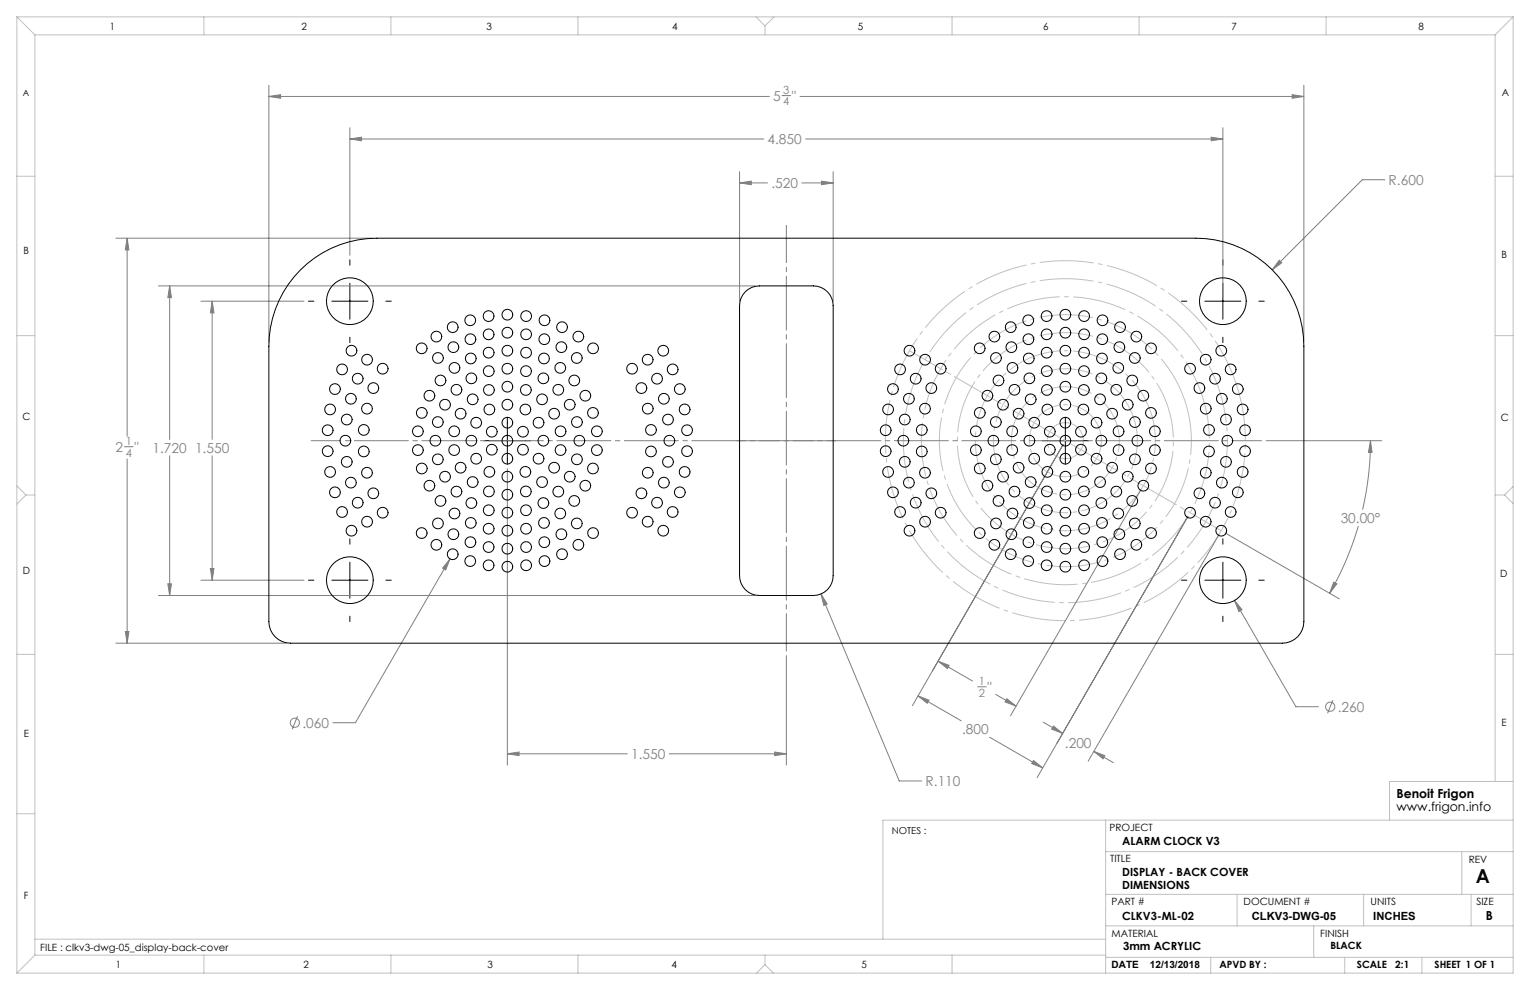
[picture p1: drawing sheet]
<svg xmlns="http://www.w3.org/2000/svg" width="432mm" height="279mm" viewBox="0 0 432 279" stroke-linecap="round" stroke-linejoin="round" font-family="sans-serif">
<g fill="none" stroke="#808080" stroke-width=".28">
<path d="M75.9 27.2l3.3-.5v1zM75.9 24.1v72.3M75.9 27.2h141.2M98.7 39.2l3.3-.5v1zM98.7 36.1v36M98.7 39.2h116.8M220.7 27h2.5M225.8 27.2h142.2M227.4 39.2h117.7M341.8 38.7l3.3 .5-3.3 .5zM345.1 36.1v47.6M364.7 26.7l3.3 .5-3.3 .5z"/>
<path d="M368 24.1v72.3M208.7 51.6l3.3-.5v1zM208.7 48.4v36.6M208.7 51.6h7.9M226.3 51.6h8.8M231.8 51.1l3.3 .5-3.3 .5zM235.1 48.4v36.6M390.8 50.7h-6.3l-25.4 25.5M32.7 67.2h72.4M35.9 67.2l.5 3.3h-1zM35.9 67.2v55.9M361 73.5l.7 .7-2.6 2z"/>
<path d="M44.7 80.7h168.3M47.9 80.7l.5 3.3h-1zM47.9 80.7v43.3M56.7 85h29.1M59.9 85l.5 3.3h-1zM59.9 85v39M35.1 126.1h2.5M35.9 129.5v52M47.9 128.6v39.5M59.9 128.6v35.1M143.2 132.2v83.7M300 125.5l-42.5 73.6"/>
<path d="M322 138.2l-36.8 63.8M357.3 124.4h32.7M386.8 124.4l.4 3.3h-1zM386.8 124.4l-.6 9.8-1.6 9.7M127 157.7l-1.2 3.1-.9-.5zM127 157.7l-26.7 46.3h-6.3M335.2 145.8l-42.5 73.7M344 150.9l-36.9 63.9M345.8 150.4l32.2 18.6M383.3 148.5l-3.2 9.1-2.3 5-2.6 4.8M35.4 178.2h1l-.5 3.3zM44.7 168.1h168.3"/>
<path d="M47.4 164.8h1l-.5 3.3zM56.7 163.7h29.1M59.4 160.4h1l-.5 3.3zM231.7 167.6l1.7 2.9-.9 .4zM231.7 167.6l22.1 52.8h6.3M348.4 169.5l2.1 2.6-.9 .5zM348.4 169.5l17.3 30h6.4M376.4 164.3l.9 .5-2.1 2.6zM32.7 181.5h48M221.9 185v30.9M259.1 196.4l3.1 1.2-.5 .9zM259.1 196.4l12.2 7"/>
<path d="M264.8 186.6l3.1 1.2-.5 .9zM264.8 186.6l9.7 5.6M275.9 193.8h2.4M281 196l5.7 3.3M284.1 197.2l2.6 2.1-3.1-1.2zM376.2 197.6l-1.5 3.7M84 202.1l-1.5 3.7M143.2 212.7l3.3-.5v1.1zM143.2 212.7h33.8M188.9 212.7h33M218.6 212.2l3.3 .5-3.3 .6zM279.3 208.1l15 8.6"/>
<path d="M291.7 214.6l2.6 2.1-3.1-1.2zM294.4 203.8l5.5 3.2M297.3 204.9l2.6 2.1-3.1-1.2zM308.7 212.1l3.1 1.2-.5 .9zM308.7 212.1l5.5 3.1"/>
<circle cx="375.4" cy="199.5" r="1.29"/>
<circle cx="83.2" cy="204" r="1.29"/>
</g>
<path d="M305.5 122.9a5.1 5.1 0 0 0-8.5-2.1 5.1 5.1 0 0 0 2.3 8.5 5.1 5.1 0 0 0 6.3-6.1l-.1-.3" fill="none" stroke="#c0c0c0" stroke-width=".28" stroke-dasharray="15.2 1.3 1.3 1.3" stroke-dashoffset="1.2" stroke-linecap="butt"/>
<path d="M310.4 121.4a10.2 10.2 0 0 0-17-4.2 10.2 10.2 0 0 0 4.4 16.9 10.2 10.2 0 0 0 12.8-11.8l-.2-.9" fill="none" stroke="#c0c0c0" stroke-width=".28" stroke-dasharray="15.2 1.3 1.3 1.3" stroke-dashoffset="4.3" stroke-linecap="butt"/>
<path d="M315.2 119.9a15.2 15.2 0 0 0-25.4-6.2 15.2 15.2 0 0 0 6.7 25.3 15.2 15.2 0 0 0 19-18l-.3-1.1" fill="none" stroke="#c0c0c0" stroke-width=".28" stroke-dasharray="15.2 1.3 1.3 1.3" stroke-dashoffset="7.4" stroke-linecap="butt"/>
<path d="M320.1 118.4a20.3 20.3 0 0 0-34-8.2 20.3 20.3 0 0 0 9.2 33.8 20.3 20.3 0 0 0 25.1-24.3l-.3-1.3" fill="none" stroke="#c0c0c0" stroke-width=".28" stroke-dasharray="15.2 1.3 1.3 1.3" stroke-dashoffset=".9" stroke-linecap="butt"/>
<path d="M325 116.9a25.4 25.4 0 0 0-42.6-10.2 25.4 25.4 0 0 0 11.6 42.2 25.4 25.4 0 0 0 31.3-30.6l-.3-1.4" fill="none" stroke="#c0c0c0" stroke-width=".28" stroke-dasharray="15.2 1.3 1.3 1.3" stroke-dashoffset="4" stroke-linecap="butt"/>
<path d="M329.8 115.5a30.5 30.5 0 0 0-51.1-12.3 30.5 30.5 0 0 0 14.1 50.6 30.5 30.5 0 0 0 37.4-36.8l-.4-1.5" fill="none" stroke="#c0c0c0" stroke-width=".28" stroke-dasharray="15.2 1.3 1.3 1.3" stroke-dashoffset="7.1" stroke-linecap="butt"/>
<path d="M334.7 114a35.6 35.6 0 0 0-59.6-14.3 35.6 35.6 0 0 0 16.4 59 35.6 35.6 0 0 0 43.7-42.9l-.5-1.8" fill="none" stroke="#c0c0c0" stroke-width=".28" stroke-dasharray="15.2 1.3 1.3 1.3" stroke-dashoffset=".7" stroke-linecap="butt"/>
<path d="M339.5 112.5a40.6 40.6 0 0 0-68.1-16.4 40.6 40.6 0 0 0 18.8 67.5 40.6 40.6 0 0 0 49.9-49.1l-.6-2" fill="none" stroke="#c0c0c0" stroke-width=".28" stroke-dasharray="15.2 1.3 1.3 1.3" stroke-dashoffset="3.8" stroke-linecap="butt"/>
<path d="M344.4 111a45.7 45.7 0 0 0-76.6-18.4 45.7 45.7 0 0 0 21 75.9 45.7 45.7 0 0 0 56.2-55.2l-.6-2.3" fill="none" stroke="#c0c0c0" stroke-width=".28" stroke-dasharray="15.2 1.3 1.3 1.3" stroke-dashoffset="6.9" stroke-linecap="butt"/>
<path d="M349.2 109.5a50.8 50.8 0 0 0-85.1-20.4 50.8 50.8 0 0 0 23.4 84.3 50.8 50.8 0 0 0 62.5-61.3l-.8-2.6" fill="none" stroke="#c0c0c0" stroke-width=".28" stroke-dasharray="15.2 1.3 1.3 1.3" stroke-dashoffset=".4" stroke-linecap="butt"/>
<g fill="none" stroke="#000" stroke-width=".28">
<path d="M98.7 73.3v1.5M98.7 79.9v10.2M345.1 73.3v1.5M345.1 79.9v10.2M87.1 85h1.5M93.7 85h10.1M98.7 95.2v1.5M108.9 85h1.5M333.4 85h1.6M340 85h10.2M345.1 95.2v1.5M355.3 85h1.5"/>
<path d="M143.2 117.8v13.2M300.7 117.8v13.2M136.6 124.4h13.2M294.1 124.4h13.2M98.7 152.1v1.5M98.7 158.7v10.1M345.1 152.1v1.5M345.1 158.7v10.1M87.1 163.7h1.5M93.7 163.7h10.1M98.7 173.9v1.5M108.9 163.7h1.5"/>
<path d="M333.4 163.7h1.6M340 163.7h10.2M345.1 173.9v1.5M355.3 163.7h1.5"/>
</g>
<path d="M221.9 183.7v-120.1" fill="none" stroke="#808080" stroke-width=".28" stroke-dasharray="15.2 1.3 1.3 1.3" stroke-dashoffset="4.7"/>
<path d="M208 124.4h27.9" fill="none" stroke="#808080" stroke-width=".28" stroke-dasharray="15.2 1.3 1.3 1.3" stroke-dashoffset="3.2"/>
<path d="M356 124.4h-268.2" fill="none" stroke="#808080" stroke-width=".28" stroke-dasharray="15.2 1.3 1.3 1.3" stroke-dashoffset="6.9"/>
<path d="M256.7 99l88 50.8" fill="none" stroke="#c0c0c0" stroke-width=".28" stroke-dasharray="15.2 1.3 1.3 1.3" stroke-dashoffset="4.4"/>
<g fill="none" stroke="#c0c0c0" stroke-width=".28">
<path d="M4.8 4.8l5 5M4.8 4.8h422.2M4.8 4.8v269.8M9.8 9.8h412.2M9.8 9.8v259.8M57.5 4.8v5M110.3 4.8v5M163.1 4.8v5M213.4 4.8l2.5 2.5M215.9 7.3v2.5M218.4 4.8l-2.5 2.5M268.7 4.8v5"/>
<path d="M321.5 4.8v5M374.3 4.8v5M422 9.8v210.7M427 4.8l-5 5M427 4.8v269.8h-422.2M4.8 49.7h5M422 49.7h5M4.8 94.7h5M422 94.7h5M4.8 137.1l2.5 2.6M7.3 139.7l-2.5 2.6M7.3 139.7h2.5"/>
<path d="M422 139.7h2.6M424.6 139.7l2.4 2.4M427 137.3l-2.4 2.4M4.8 184.7h5M422 184.7h5M4.8 229.7h5M312 231.5v43.1M427 231.5h-177.8v33.6M427 220.5h-34.8v11M312 240.3h115M312 252.4h115M349.1 252.4v8.9"/>
<path d="M384.9 252.4v8.9M412.6 240.3v12.1M415.2 252.4v8.9M9.8 265.1h302.2M9.8 269.6l-5 5M9.8 269.6h302.2M57.5 269.6v5M110.3 269.6v5M163.1 269.6v5M215.9 272.2l-2.4 2.4M215.9 272.2l2.4 2.4M215.9 269.6v2.6"/>
<path d="M268.7 269.6v5M312 270.2h115M312 261.3h115M341.7 270.2v4.4M370.8 261.3v8.9M379.5 270.2v4.4M401.3 270.2v4.4"/>
</g>
<g fill="#808080">
<path d="M376.4 164.3l.9 .5-2.1 2.6zM386.8 124.4l.4 3.3h-1z"/>
<path d="M98.7 39.2l3.3-.5v1zM341.8 38.7l3.3 .5-3.3 .5zM75.9 27.2l3.3-.5v1zM364.7 26.7l3.3 .5-3.3 .5zM208.7 51.6l3.3-.5v1zM231.8 51.1l3.3 .5-3.3 .5zM35.9 67.2l.5 3.3h-1zM35.4 178.2h1l-.5 3.3zM59.9 85l.5 3.3h-1zM59.4 160.4h1l-.5 3.3zM361 73.5l-1.9 2.7 2.6-2zM47.9 80.7l.5 3.3h-1zM47.4 164.8h1l-.5 3.3zM218.6 212.2l3.3 .5-3.3 .6zM143.2 212.7l3.3-.5v1.1zM127 157.7l-2.1 2.6 .9 .5zM264.8 186.6l3.1 1.2-.5 .9zM284.1 197.2l2.6 2.1-3.1-1.2zM259.1 196.4l3.1 1.2-.5 .9zM291.7 214.6l2.6 2.1-3.1-1.2zM297.3 204.9l2.6 2.1-3.1-1.2zM308.7 212.1l3.1 1.2-.5 .9zM231.7 167.6l.8 3.3 .9-.4zM348.4 169.5l1.2 3.1 .9-.5z"/>
</g>
<g fill="none" stroke="#000" stroke-width=".28">
<path d="M84.8 76.2a30.5 30.5 0 0 1 21.6-9h231.1a30.5 30.5 0 0 1 30.5 30.5v77.7a6.1 6.1 0 0 1-6.1 6.1h-279.9a6.1 6.1 0 0 1-6.1-6.1v-77.7a30.5 30.5 0 0 1 8.9-21.5zM210.4 82.3a5.6 5.6 0 0 1 3.9-1.6h15.2a5.6 5.6 0 0 1 5.6 5.6v76.2a5.6 5.6 0 0 1-5.6 5.6h-15.2a5.6 5.6 0 0 1-5.6-5.6v-76.2a5.6 5.6 0 0 1 1.7-4z"/>
<circle cx="98.7" cy="85" r="6.6"/>
<circle cx="99.2" cy="99" r="1.52"/>
<circle cx="119" cy="98.3" r="1.52"/>
<circle cx="123.2" cy="95" r="1.52"/>
<circle cx="127.8" cy="92.3" r="1.52"/>
<circle cx="127.9" cy="98" r="1.52"/>
<circle cx="132.7" cy="90.4" r="1.52"/>
<circle cx="132.8" cy="95.7" r="1.52"/>
<circle cx="137.9" cy="89.2" r="1.52"/>
<circle cx="137.9" cy="94.4" r="1.52"/>
<circle cx="137.9" cy="99.5" r="1.52"/>
<circle cx="143.2" cy="93.9" r="1.52"/>
<circle cx="143.2" cy="99" r="1.52"/>
<circle cx="143.2" cy="88.8" r="1.52"/>
<circle cx="148.5" cy="99.5" r="1.52"/>
<circle cx="148.5" cy="94.4" r="1.52"/>
<circle cx="148.5" cy="89.2" r="1.52"/>
<circle cx="153.6" cy="95.7" r="1.52"/>
<circle cx="153.7" cy="90.4" r="1.52"/>
<circle cx="158.4" cy="98" r="1.52"/>
<circle cx="158.6" cy="92.3" r="1.52"/>
<circle cx="163.2" cy="95" r="1.52"/>
<circle cx="167.4" cy="98.3" r="1.52"/>
<circle cx="187.2" cy="99" r="1.52"/>
<circle cx="256.7" cy="99" r="1.52"/>
<circle cx="276.5" cy="98.3" r="1.52"/>
<circle cx="280.6" cy="95" r="1.52"/>
<circle cx="285.2" cy="92.3" r="1.52"/>
<circle cx="285.4" cy="98" r="1.52"/>
<circle cx="290.2" cy="90.4" r="1.52"/>
<circle cx="290.2" cy="95.7" r="1.52"/>
<circle cx="295.4" cy="89.2" r="1.52"/>
<circle cx="295.4" cy="94.4" r="1.52"/>
<circle cx="295.4" cy="99.5" r="1.52"/>
<circle cx="300.7" cy="99" r="1.52"/>
<circle cx="300.7" cy="88.8" r="1.52"/>
<circle cx="300.7" cy="93.9" r="1.52"/>
<circle cx="306" cy="99.5" r="1.52"/>
<circle cx="306" cy="94.4" r="1.52"/>
<circle cx="306" cy="89.2" r="1.52"/>
<circle cx="311.1" cy="95.7" r="1.52"/>
<circle cx="311.2" cy="90.4" r="1.52"/>
<circle cx="315.9" cy="98" r="1.52"/>
<circle cx="316.1" cy="92.3" r="1.52"/>
<circle cx="320.7" cy="95" r="1.52"/>
<circle cx="324.9" cy="98.3" r="1.52"/>
<circle cx="344.7" cy="99" r="1.52"/>
<circle cx="345.1" cy="85" r="6.6"/>
<circle cx="93.2" cy="115.6" r="1.52"/>
<circle cx="94.5" cy="109.8" r="1.52"/>
<circle cx="96.5" cy="104.3" r="1.52"/>
<circle cx="97.9" cy="118.4" r="1.52"/>
<circle cx="99" cy="112.5" r="1.52"/>
<circle cx="100.9" cy="106.9" r="1.52"/>
<circle cx="103.6" cy="115.3" r="1.52"/>
<circle cx="103.6" cy="101.5" r="1.52"/>
<circle cx="105.4" cy="109.5" r="1.52"/>
<circle cx="108" cy="104.1" r="1.52"/>
<circle cx="119" cy="116.5" r="1.52"/>
<circle cx="121.2" cy="111.7" r="1.52"/>
<circle cx="123.6" cy="119.1" r="1.52"/>
<circle cx="123.6" cy="101" r="1.52"/>
<circle cx="124.3" cy="107.4" r="1.52"/>
<circle cx="125.6" cy="114.2" r="1.52"/>
<circle cx="128.3" cy="103.8" r="1.52"/>
<circle cx="128.8" cy="110" r="1.52"/>
<circle cx="130" cy="116.8" r="1.52"/>
<circle cx="132.9" cy="101.2" r="1.52"/>
<circle cx="133" cy="106.8" r="1.52"/>
<circle cx="133.4" cy="112.7" r="1.52"/>
<circle cx="134.4" cy="119.3" r="1.52"/>
<circle cx="137.9" cy="104.7" r="1.52"/>
<circle cx="138" cy="110.1" r="1.52"/>
<circle cx="138.1" cy="115.6" r="1.52"/>
<circle cx="143.2" cy="109.1" r="1.52"/>
<circle cx="143.2" cy="104.1" r="1.52"/>
<circle cx="143.2" cy="119.3" r="1.52"/>
<circle cx="143.2" cy="114.2" r="1.52"/>
<circle cx="148.3" cy="115.6" r="1.52"/>
<circle cx="148.4" cy="110.1" r="1.52"/>
<circle cx="148.4" cy="104.7" r="1.52"/>
<circle cx="152" cy="119.3" r="1.52"/>
<circle cx="153" cy="112.7" r="1.52"/>
<circle cx="153.3" cy="106.8" r="1.52"/>
<circle cx="153.5" cy="101.2" r="1.52"/>
<circle cx="156.4" cy="116.8" r="1.52"/>
<circle cx="157.6" cy="110" r="1.52"/>
<circle cx="158.1" cy="103.8" r="1.52"/>
<circle cx="160.8" cy="114.2" r="1.52"/>
<circle cx="162.1" cy="107.4" r="1.52"/>
<circle cx="162.8" cy="101" r="1.52"/>
<circle cx="162.8" cy="119.1" r="1.52"/>
<circle cx="165.2" cy="111.7" r="1.52"/>
<circle cx="167.3" cy="116.5" r="1.52"/>
<circle cx="178.4" cy="104.1" r="1.52"/>
<circle cx="181" cy="109.5" r="1.52"/>
<circle cx="182.8" cy="101.5" r="1.52"/>
<circle cx="182.8" cy="115.3" r="1.52"/>
<circle cx="185.4" cy="106.9" r="1.52"/>
<circle cx="187.4" cy="112.5" r="1.52"/>
<circle cx="188.5" cy="118.4" r="1.52"/>
<circle cx="189.8" cy="104.3" r="1.52"/>
<circle cx="191.9" cy="109.8" r="1.52"/>
<circle cx="193.2" cy="115.6" r="1.52"/>
<circle cx="250.6" cy="115.6" r="1.52"/>
<circle cx="252" cy="109.8" r="1.52"/>
<circle cx="254" cy="104.3" r="1.52"/>
<circle cx="255.3" cy="118.4" r="1.52"/>
<circle cx="256.5" cy="112.5" r="1.52"/>
<circle cx="258.4" cy="106.9" r="1.52"/>
<circle cx="261" cy="115.3" r="1.52"/>
<circle cx="261.1" cy="101.5" r="1.52"/>
<circle cx="262.8" cy="109.5" r="1.52"/>
<circle cx="265.5" cy="104.1" r="1.52"/>
<circle cx="276.5" cy="116.5" r="1.52"/>
<circle cx="278.7" cy="111.7" r="1.52"/>
<circle cx="281" cy="119.1" r="1.52"/>
<circle cx="281.1" cy="101" r="1.52"/>
<circle cx="281.8" cy="107.4" r="1.52"/>
<circle cx="283.1" cy="114.2" r="1.52"/>
<circle cx="285.7" cy="103.8" r="1.52"/>
<circle cx="286.3" cy="110" r="1.52"/>
<circle cx="287.5" cy="116.8" r="1.52"/>
<circle cx="290.3" cy="101.2" r="1.52"/>
<circle cx="290.5" cy="106.8" r="1.52"/>
<circle cx="290.9" cy="112.7" r="1.52"/>
<circle cx="291.9" cy="119.3" r="1.52"/>
<circle cx="295.4" cy="104.7" r="1.52"/>
<circle cx="295.5" cy="110.1" r="1.52"/>
<circle cx="295.6" cy="115.6" r="1.52"/>
<circle cx="300.7" cy="109.1" r="1.52"/>
<circle cx="300.7" cy="104.1" r="1.52"/>
<circle cx="300.7" cy="119.3" r="1.52"/>
<circle cx="300.7" cy="114.2" r="1.52"/>
<circle cx="305.7" cy="115.6" r="1.52"/>
<circle cx="305.9" cy="110.1" r="1.52"/>
<circle cx="305.9" cy="104.7" r="1.52"/>
<circle cx="309.5" cy="119.3" r="1.52"/>
<circle cx="310.5" cy="112.7" r="1.52"/>
<circle cx="310.8" cy="106.8" r="1.52"/>
<circle cx="311" cy="101.2" r="1.52"/>
<circle cx="313.9" cy="116.8" r="1.52"/>
<circle cx="315" cy="110" r="1.52"/>
<circle cx="315.6" cy="103.8" r="1.52"/>
<circle cx="318.3" cy="114.2" r="1.52"/>
<circle cx="319.5" cy="107.4" r="1.52"/>
<circle cx="320.3" cy="101" r="1.52"/>
<circle cx="320.3" cy="119.1" r="1.52"/>
<circle cx="322.7" cy="111.7" r="1.52"/>
<circle cx="324.8" cy="116.5" r="1.52"/>
<circle cx="335.9" cy="104.1" r="1.52"/>
<circle cx="338.5" cy="109.5" r="1.52"/>
<circle cx="340.3" cy="101.5" r="1.52"/>
<circle cx="340.3" cy="115.3" r="1.52"/>
<circle cx="342.9" cy="106.9" r="1.52"/>
<circle cx="344.8" cy="112.5" r="1.52"/>
<circle cx="346" cy="118.4" r="1.52"/>
<circle cx="347.3" cy="104.3" r="1.52"/>
<circle cx="349.3" cy="109.8" r="1.52"/>
<circle cx="350.7" cy="115.6" r="1.52"/>
<circle cx="92.5" cy="121.4" r="1.52"/>
<circle cx="92.5" cy="127.3" r="1.52"/>
<circle cx="93.2" cy="133.2" r="1.52"/>
<circle cx="94.5" cy="138.9" r="1.52"/>
<circle cx="97.5" cy="124.4" r="1.52"/>
<circle cx="97.9" cy="130.3" r="1.52"/>
<circle cx="99" cy="136.2" r="1.52"/>
<circle cx="102.7" cy="121.3" r="1.52"/>
<circle cx="102.7" cy="127.4" r="1.52"/>
<circle cx="103.6" cy="133.4" r="1.52"/>
<circle cx="105.4" cy="139.2" r="1.52"/>
<circle cx="117.9" cy="127" r="1.52"/>
<circle cx="117.9" cy="121.7" r="1.52"/>
<circle cx="119" cy="132.2" r="1.52"/>
<circle cx="121.2" cy="137.1" r="1.52"/>
<circle cx="122.9" cy="124.4" r="1.52"/>
<circle cx="123.6" cy="129.6" r="1.52"/>
<circle cx="125.6" cy="134.5" r="1.52"/>
<circle cx="128.2" cy="121.7" r="1.52"/>
<circle cx="128.2" cy="127" r="1.52"/>
<circle cx="128.8" cy="138.7" r="1.52"/>
<circle cx="130" cy="132" r="1.52"/>
<circle cx="133" cy="124.4" r="1.52"/>
<circle cx="133.4" cy="136.1" r="1.52"/>
<circle cx="134.4" cy="129.5" r="1.52"/>
<circle cx="138" cy="138.7" r="1.52"/>
<circle cx="138.1" cy="133.2" r="1.52"/>
<circle cx="138.8" cy="121.8" r="1.52"/>
<circle cx="138.8" cy="126.9" r="1.52"/>
<circle cx="143.2" cy="139.6" r="1.52"/>
<circle cx="143.2" cy="124.4" r="1.52"/>
<circle cx="143.2" cy="129.5" r="1.52"/>
<circle cx="143.2" cy="134.5" r="1.52"/>
<circle cx="147.6" cy="121.8" r="1.52"/>
<circle cx="147.6" cy="126.9" r="1.52"/>
<circle cx="148.3" cy="133.2" r="1.52"/>
<circle cx="148.4" cy="138.7" r="1.52"/>
<circle cx="152" cy="129.5" r="1.52"/>
<circle cx="153" cy="136" r="1.52"/>
<circle cx="153.3" cy="124.4" r="1.52"/>
<circle cx="156.4" cy="132" r="1.52"/>
<circle cx="157.6" cy="138.7" r="1.52"/>
<circle cx="158.2" cy="121.7" r="1.52"/>
<circle cx="158.2" cy="127" r="1.52"/>
<circle cx="160.8" cy="134.5" r="1.52"/>
<circle cx="162.8" cy="129.6" r="1.52"/>
<circle cx="163.5" cy="124.4" r="1.52"/>
<circle cx="165.2" cy="137.1" r="1.52"/>
<circle cx="167.3" cy="132.2" r="1.52"/>
<circle cx="168.5" cy="127" r="1.52"/>
<circle cx="168.5" cy="121.7" r="1.52"/>
<circle cx="181" cy="139.2" r="1.52"/>
<circle cx="182.8" cy="133.4" r="1.52"/>
<circle cx="183.7" cy="121.3" r="1.52"/>
<circle cx="183.7" cy="127.4" r="1.52"/>
<circle cx="187.4" cy="136.2" r="1.52"/>
<circle cx="188.5" cy="130.3" r="1.52"/>
<circle cx="188.9" cy="124.4" r="1.52"/>
<circle cx="191.9" cy="138.9" r="1.52"/>
<circle cx="193.2" cy="133.2" r="1.52"/>
<circle cx="193.9" cy="127.3" r="1.52"/>
<circle cx="193.9" cy="121.4" r="1.52"/>
<circle cx="250" cy="121.4" r="1.52"/>
<circle cx="250" cy="127.3" r="1.52"/>
<circle cx="250.6" cy="133.2" r="1.52"/>
<circle cx="252" cy="138.9" r="1.52"/>
<circle cx="254.9" cy="124.4" r="1.52"/>
<circle cx="255.3" cy="130.3" r="1.52"/>
<circle cx="256.5" cy="136.2" r="1.52"/>
<circle cx="260.1" cy="121.3" r="1.52"/>
<circle cx="260.1" cy="127.4" r="1.52"/>
<circle cx="261" cy="133.4" r="1.52"/>
<circle cx="262.8" cy="139.2" r="1.52"/>
<circle cx="275.4" cy="127" r="1.52"/>
<circle cx="275.4" cy="121.7" r="1.52"/>
<circle cx="276.5" cy="132.2" r="1.52"/>
<circle cx="278.7" cy="137.1" r="1.52"/>
<circle cx="280.3" cy="124.4" r="1.52"/>
<circle cx="281" cy="129.6" r="1.52"/>
<circle cx="283.1" cy="134.5" r="1.52"/>
<circle cx="285.7" cy="121.7" r="1.52"/>
<circle cx="285.7" cy="127" r="1.52"/>
<circle cx="286.3" cy="138.7" r="1.52"/>
<circle cx="287.5" cy="132" r="1.52"/>
<circle cx="290.5" cy="124.4" r="1.52"/>
<circle cx="290.9" cy="136.1" r="1.52"/>
<circle cx="291.9" cy="129.5" r="1.52"/>
<circle cx="295.5" cy="138.7" r="1.52"/>
<circle cx="295.6" cy="133.2" r="1.52"/>
<circle cx="296.3" cy="121.8" r="1.52"/>
<circle cx="296.3" cy="126.9" r="1.52"/>
<circle cx="300.7" cy="139.6" r="1.52"/>
<circle cx="300.7" cy="124.4" r="1.52"/>
<circle cx="300.7" cy="134.5" r="1.52"/>
<circle cx="300.7" cy="129.5" r="1.52"/>
<circle cx="305.1" cy="121.8" r="1.52"/>
<circle cx="305.1" cy="126.9" r="1.52"/>
<circle cx="305.7" cy="133.2" r="1.52"/>
<circle cx="305.9" cy="138.7" r="1.52"/>
<circle cx="309.5" cy="129.5" r="1.52"/>
<circle cx="310.5" cy="136" r="1.52"/>
<circle cx="310.8" cy="124.4" r="1.52"/>
<circle cx="313.9" cy="132" r="1.52"/>
<circle cx="315" cy="138.7" r="1.52"/>
<circle cx="315.7" cy="121.7" r="1.52"/>
<circle cx="315.7" cy="127" r="1.52"/>
<circle cx="318.3" cy="134.5" r="1.52"/>
<circle cx="320.3" cy="129.6" r="1.52"/>
<circle cx="321" cy="124.4" r="1.52"/>
<circle cx="322.7" cy="137.1" r="1.52"/>
<circle cx="324.8" cy="132.2" r="1.52"/>
<circle cx="325.9" cy="127" r="1.52"/>
<circle cx="325.9" cy="121.7" r="1.52"/>
<circle cx="338.5" cy="139.2" r="1.52"/>
<circle cx="340.3" cy="133.4" r="1.52"/>
<circle cx="341.2" cy="121.3" r="1.52"/>
<circle cx="341.2" cy="127.4" r="1.52"/>
<circle cx="344.8" cy="136.2" r="1.52"/>
<circle cx="346" cy="130.3" r="1.52"/>
<circle cx="346.4" cy="124.4" r="1.52"/>
<circle cx="349.3" cy="138.9" r="1.52"/>
<circle cx="350.7" cy="133.2" r="1.52"/>
<circle cx="351.4" cy="127.3" r="1.52"/>
<circle cx="351.4" cy="121.4" r="1.52"/>
<circle cx="96.5" cy="144.5" r="1.52"/>
<circle cx="99.2" cy="149.8" r="1.52"/>
<circle cx="100.9" cy="141.9" r="1.52"/>
<circle cx="103.6" cy="147.2" r="1.52"/>
<circle cx="108" cy="144.7" r="1.52"/>
<circle cx="119" cy="150.4" r="1.52"/>
<circle cx="123.2" cy="153.8" r="1.52"/>
<circle cx="123.6" cy="147.7" r="1.52"/>
<circle cx="124.3" cy="141.4" r="1.52"/>
<circle cx="127.8" cy="156.4" r="1.52"/>
<circle cx="127.9" cy="150.8" r="1.52"/>
<circle cx="128.3" cy="144.9" r="1.52"/>
<circle cx="132.7" cy="158.4" r="1.52"/>
<circle cx="132.8" cy="153" r="1.52"/>
<circle cx="132.9" cy="147.6" r="1.52"/>
<circle cx="133" cy="142" r="1.52"/>
<circle cx="137.9" cy="159.5" r="1.52"/>
<circle cx="137.9" cy="154.4" r="1.52"/>
<circle cx="137.9" cy="149.2" r="1.52"/>
<circle cx="137.9" cy="144" r="1.52"/>
<circle cx="143.2" cy="154.9" r="1.52"/>
<circle cx="143.2" cy="159.9" r="1.52"/>
<circle cx="143.2" cy="149.8" r="1.52"/>
<circle cx="143.2" cy="144.7" r="1.52"/>
<circle cx="148.4" cy="144" r="1.52"/>
<circle cx="148.5" cy="149.2" r="1.52"/>
<circle cx="148.5" cy="154.4" r="1.52"/>
<circle cx="148.5" cy="159.5" r="1.52"/>
<circle cx="153.3" cy="142" r="1.52"/>
<circle cx="153.5" cy="147.6" r="1.52"/>
<circle cx="153.6" cy="153" r="1.52"/>
<circle cx="153.7" cy="158.4" r="1.52"/>
<circle cx="158.1" cy="144.9" r="1.52"/>
<circle cx="158.4" cy="150.8" r="1.52"/>
<circle cx="158.6" cy="156.4" r="1.52"/>
<circle cx="162.1" cy="141.4" r="1.52"/>
<circle cx="162.8" cy="147.7" r="1.52"/>
<circle cx="163.2" cy="153.8" r="1.52"/>
<circle cx="167.4" cy="150.4" r="1.52"/>
<circle cx="178.4" cy="144.7" r="1.52"/>
<circle cx="182.8" cy="147.2" r="1.52"/>
<circle cx="185.4" cy="141.9" r="1.52"/>
<circle cx="187.2" cy="149.8" r="1.52"/>
<circle cx="189.8" cy="144.5" r="1.52"/>
<circle cx="254" cy="144.5" r="1.52"/>
<circle cx="256.7" cy="149.8" r="1.52"/>
<circle cx="258.4" cy="141.9" r="1.52"/>
<circle cx="261.1" cy="147.2" r="1.52"/>
<circle cx="265.5" cy="144.7" r="1.52"/>
<circle cx="276.5" cy="150.4" r="1.52"/>
<circle cx="280.6" cy="153.8" r="1.52"/>
<circle cx="281.1" cy="147.7" r="1.52"/>
<circle cx="281.8" cy="141.4" r="1.52"/>
<circle cx="285.2" cy="156.4" r="1.52"/>
<circle cx="285.4" cy="150.8" r="1.52"/>
<circle cx="285.7" cy="144.9" r="1.52"/>
<circle cx="290.2" cy="158.4" r="1.52"/>
<circle cx="290.2" cy="153" r="1.52"/>
<circle cx="290.3" cy="147.6" r="1.52"/>
<circle cx="290.5" cy="142" r="1.52"/>
<circle cx="295.4" cy="159.5" r="1.52"/>
<circle cx="295.4" cy="154.4" r="1.52"/>
<circle cx="295.4" cy="149.2" r="1.52"/>
<circle cx="295.4" cy="144" r="1.52"/>
<circle cx="300.7" cy="159.9" r="1.52"/>
<circle cx="300.7" cy="154.9" r="1.52"/>
<circle cx="300.7" cy="144.7" r="1.52"/>
<circle cx="300.7" cy="149.8" r="1.52"/>
<circle cx="305.9" cy="144" r="1.52"/>
<circle cx="306" cy="149.2" r="1.52"/>
<circle cx="306" cy="154.4" r="1.52"/>
<circle cx="306" cy="159.5" r="1.52"/>
<circle cx="310.8" cy="142" r="1.52"/>
<circle cx="311" cy="147.6" r="1.52"/>
<circle cx="311.1" cy="153" r="1.52"/>
<circle cx="311.2" cy="158.4" r="1.52"/>
<circle cx="315.6" cy="144.9" r="1.52"/>
<circle cx="315.9" cy="150.8" r="1.52"/>
<circle cx="316.1" cy="156.4" r="1.52"/>
<circle cx="319.5" cy="141.4" r="1.52"/>
<circle cx="320.3" cy="147.7" r="1.52"/>
<circle cx="320.7" cy="153.8" r="1.52"/>
<circle cx="324.9" cy="150.4" r="1.52"/>
<circle cx="335.9" cy="144.7" r="1.52"/>
<circle cx="340.3" cy="147.2" r="1.52"/>
<circle cx="342.9" cy="141.9" r="1.52"/>
<circle cx="344.7" cy="149.8" r="1.52"/>
<circle cx="347.3" cy="144.5" r="1.52"/>
<circle cx="98.7" cy="163.7" r="6.6"/>
<circle cx="345.1" cy="163.7" r="6.6"/>
</g>
<text font-size="5.4" x="416.5" y="249.1">A</text>
<g font-size="3.9" fill="#808080">
<text x="218.2" y="28.5">5</text>
<text x="223.5" y="28.5">&quot;</text>
<text x="216.6" y="40.7">4.850</text>
<text x="217.7" y="53.1">.520</text>
<text x="391.9" y="52.2">R.600</text>
<text x="32.6" y="127.6">2</text>
<text x="37.9" y="127.6">&quot;</text>
<text x="43" y="127.8">1.720 1.550</text>
<text x="378.4" y="147.6">30.00°</text>
<text x="278.7" y="195.4">&quot;</text>
<text x="377.5" y="200.9">.260</text>
<text x="85.4" y="205.4">.060</text>
<text x="271.5" y="207.2">.800</text>
<text x="178.1" y="214.2">1.550</text>
<text x="300.5" y="211">.200</text>
<text x="261.2" y="221.9">R.110</text>
</g>
<g font-size="3.5">
<text x="394.1" y="225.3">Benoit Frigon</text>
<text x="394.1" y="228.8">www.frigon.info</text>
<text x="419.3" y="259.7">B</text>
</g>
<g font-size="3.2" fill="#808080">
<text x="221" y="26.5">3</text>
<text x="221" y="29.7">4</text>
<text x="35.5" y="125.6">1</text>
<text x="35.5" y="128.8">4</text>
<text x="276.2" y="193.4">1</text>
<text x="276.2" y="196.6">2</text>
</g>
<g font-size="3.2">
<text x="316.7" y="238.4">ALARM CLOCK V3</text>
<text x="316.7" y="247.3">DISPLAY - BACK COVER</text>
<text x="316.7" y="250.8">DIMENSIONS</text>
<text x="316.7" y="259.7">CLKV3-ML-02</text>
<text x="353.3" y="259.7">CLKV3-DWG-05</text>
<text x="387.6" y="259.7">INCHES</text>
<text x="317" y="268.2">3mm ACRYLIC</text>
</g>
<g font-size="2.8">
<text x="31" y="8.5">1</text>
<text x="85.1" y="8.5">2</text>
<text x="137.3" y="8.5">3</text>
<text x="189.7" y="8.5">4</text>
<text x="242.1" y="8.5">5</text>
<text x="294.4" y="8.5">6</text>
<text x="347.6" y="8.5">7</text>
<text x="400.3" y="8.5">8</text>
<text x="423.8" y="27.2">A</text>
<text x="6.7" y="71.8">B</text>
<text x="423.8" y="72.8">B</text>
<text x="6.4" y="118.6">C</text>
<text x="423.5" y="118.9">C</text>
<text x="6.5" y="162.1">D</text>
<text x="423.4" y="163">D</text>
<text x="6.7" y="207.9">E</text>
<text x="423.7" y="204.9">E</text>
<text x="313.1" y="234.6">PROJECT</text>
<text x="313.3" y="243.2">TITLE</text>
<text x="414.5" y="243.6">REV</text>
<text x="6.7" y="253.8">F</text>
<text x="313.7" y="255.3">PART #</text>
<text x="351" y="255.3">DOCUMENT #</text>
<text x="386.8" y="255.3">UNITS</text>
<text x="416.7" y="255.3">SIZE</text>
<text x="11.4" y="268.4">FILE : clkv3-dwg-05_display-back-cover</text>
<text x="313.7" y="264.6">MATERIAL</text>
<text x="372.6" y="264.5">FINISH</text>
<text x="375.5" y="267.9">BLACK</text>
<text x="32.7" y="273.3">1</text>
<text x="85.7" y="273.3">2</text>
<text x="137.6" y="273.3">3</text>
<text x="189.6" y="273.3">4</text>
<text x="243.2" y="273.2">5</text>
<text x="313.7" y="273.3">DATE</text>
<text x="324.5" y="273.3">12/13/2018</text>
<text x="344.1" y="273.1">APVD BY :</text>
<text x="383" y="273.1">SCALE</text>
<text x="393.8" y="273.1">2:1</text>
<text x="404.9" y="273.1">SHEET 1 OF 1</text>
</g>
<text font-size="2.7" x="251.7" y="235.2">NOTES :</text>
<text font-size="2.5" x="6.4" y="27">A</text>
</svg>
